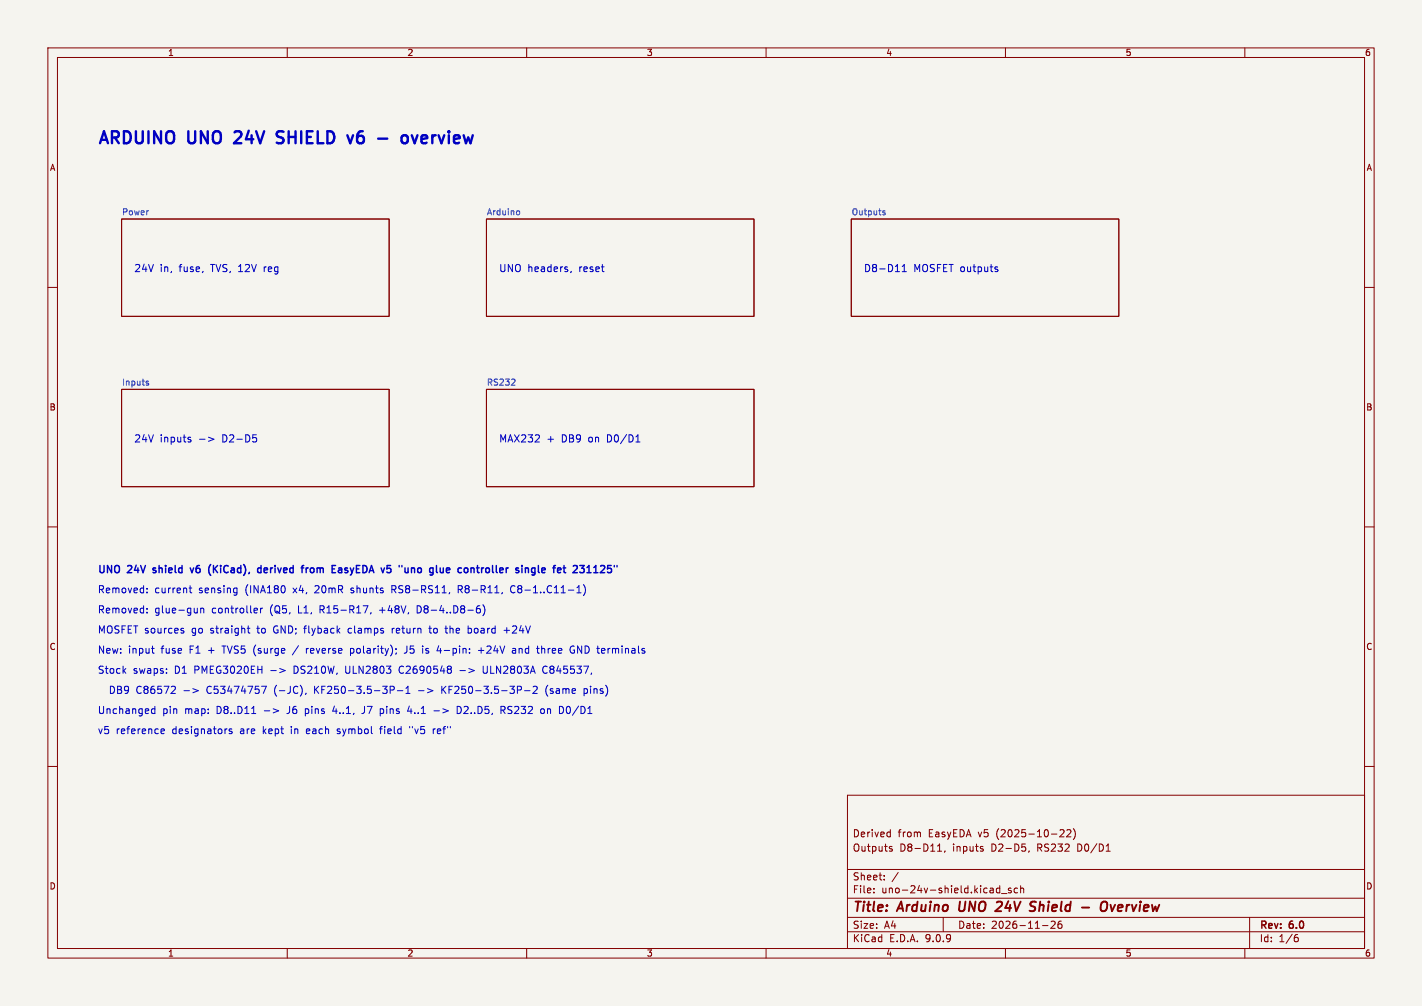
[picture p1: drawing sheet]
<svg xmlns="http://www.w3.org/2000/svg" width="297mm" height="210mm" viewBox="0 0 297 210" stroke-linecap="round" stroke-linejoin="round" font-family="sans-serif">
<path d="M0 0h297v210h-297z" fill="#f5f4ef" stroke="#f5f4ef" stroke-width=".21"/>
<g fill="none" stroke="#840000" stroke-width=".21">
<path d="M10 10h277v190h-277zM12 12h273v186h-273zM60 10v2M110 10v2M160 10v2M210 10v2M260 10v2M25.4 45.7h55.9v20.3h-55.9zM101.6 45.7h55.9v20.3h-55.9zM177.8 45.7h55.9v20.3h-55.9zM10 60h2M285 60h2"/>
<path d="M25.4 81.3h55.9v20.3h-55.9zM101.6 81.3h55.9v20.3h-55.9zM10 110h2M285 110h2M10 160h2M177 166h108v32h-108zM185.5 173.7l.5 .1M186 177.2l.3 .1 .1 .2-.2 .2h-.3M186 176.7l.3 .1M186 173.2v1.5M186 174.6l-.5 .1M195.8 177.7h.9"/>
<path d="M196.1 176.4l.1-.2v1.5M197.4 177.6l-.2 .3M205.2 177.2l.2 .2-.2 .3M205.2 176.7l.1 .1M215 177.6l-.2 .3M221.4 173.3l.6-.1 .2 .4-.9 1.1h.9M222.8 173.3l.6-.1 .3 .4-1 1.1h1M224.2 173a1.72 1.72 0 0 1 0 2.3M231 177.7h.9M285 160h2M60 198v2M110 198v2"/>
<path d="M160 198v2M177 194.5h108M177 191.5h108M177 187.5h108M177 181.5h108M182.5 186.3v.1M182.5 185.5v.1M184.7 183.6v.1M184.7 182.8v.1M187.6 182.1l-1.3 2M197 191.5v3M208.2 186.3h.6"/>
<path d="M208.2 185.5h.6M208.8 184.9v1.5M209.2 186.5h1.1M210 198v2M211.2 185.5l-.4-.1-.2 .2 .1 .2 .5 .2v.3h-.6M212.5 185.5l-.4-.1-.3 .3 .2 .6h.5M213.2 185.5l.2-.1 .3 .1 .1 .9M213.2 184.9v1.5M217.7 193.2h1.2M219.5 192.4l.6-.1 .3 .4-.9 1.1h.9M221.7 192.3l-.5 .1a1.01 1.01 0 0 0 0 1.4l.5-.1 .1-.5-.3-.3h-.4l-.1 .3M260 198v2"/>
<path d="M261 191.5v6.5M270.6 195.7h.4l.2 .3-.1 .5-.5 .1M271 195.1l-.4 .1"/>
</g>
<path d="M200.5 188.2l-.2 1.6 .3 .4M209 188.2l-.7 .1M209.2 189.1l-1.3 1.1h1.2M215.6 188.2l.8 .1M215.9 189.3l.3 .3-.2 .5M226 189.4h1.5M229.9 189.5v-.6a.71 .71 0 0 1 .5-.7 .71 .71 0 0 1 .8 .3l-.1 1.4M231.9 188.9l.4 1.3 .6-1.3" fill="none" stroke="#840000" stroke-width=".4"/>
<path d="M108.1 44l.4 .2v.5l-.4 .1M184.4 44.1h.5M184.4 44.4l.5 .2v.2h-.4M30.7 80h.3l.1 .2-.5 .2M30.7 79.6h.3M107.5 79.3v.4M106.8 80.4h.8" fill="none" stroke="#006464" stroke-width=".21"/>
<g fill="none" stroke="#0000c2" stroke-width=".21">
<path d="M119.3 56.6l-.1 .3M187 56.7h.9M188.4 56.7h.9M188.4 55.6l.5-.4v1.5M208 56.2l.4 .1v.2l-.2 .2h-.3M208 55.7l.4 .1M39.5 91.8h.3l.1 .3-.2 .2h-.3M39.5 91.3h.3M41.7 91.7h1.1M43.5 91.3l1.2 .4-1.2 .4M52.8 90.8h.7M53 91.3h.3l.3 .3-.1 .6-.5 .1"/>
<path d="M132.8 92.3h.9M30.7 123.6v.2M30.7 122.8v.2M30.7 127v.2M30.7 127.8v.2M31.6 135.4h.6M31.9 136.3l.3 .1M34.8 139.6v.2M38 131.7h.3l.1 .2-.2 .3h-.3M38 131.2h.3M39.5 122.8h.6M39.7 122.3v1.2l.4 .3"/>
<path d="M41.2 127v1M41.2 127.8l-.4 .2M41.9 127.1l.2-.1h.4l.1 1M41.9 127v1M49.3 122.8h.2M49.5 122.8v1.2l-.2 .2M49.5 123.7l-.2 .1M51.6 131.2h.6M51.8 130.7v1.2l.4 .3M53.6 127l.2 .3-.7 .2M53.7 127.9l-.1 .1M54.4 127v1"/>
<path d="M54.8 127l-.4 .2M56.6 140h1.1M58.4 139.6l1.2 .4-1.2 .4M62.3 134.8l-1.2 1.9M64 135.4v1M64.3 135.4l-.3 .2M72.8 131.3v.7M73.2 136.3l.4 .1M73.2 135.4v1.5M73.6 135.4h-.4M75.8 126.5h1l-.6 1.5M77.5 127.9l-.2 .3"/>
<path d="M81.8 123h.6M81.9 131.2v1M82.2 131.2l-.3 .2M82.4 122.3h-.6v1.5M82.7 135.4v.2M82.8 136.3l-.1 .2M83.5 139.3l-.2 .4 .2 .6M85 135.9a.48 .48 0 0 1-.6 .5M87.5 126.5h-.4v1.5h.4M88.9 136.3l.2 .1M89 135.4v.4M89.6 131.2h.5"/>
<path d="M89.8 130.7v1.2l.3 .3M91.3 135.9h.9M92 135.4v1M92.9 131.2h.6M93.1 131.9l.4 .3M93.9 123.7l-.1 .3M95.7 123h.6M96.1 140h1.1M96.3 122.3h-.6v1.5M97.8 131.2h.4l.3 .2M98.5 131.9l-.3 .3-.4-.1M99.9 135.8h1.2"/>
<path d="M100.2 126.5h-.4a1.01 1.01 0 0 0 0 1.5l.5-.2v-.5l-.2-.3-.5 .1-.1 .2M100.5 135.2v1.2M100.8 126.2a1.72 1.72 0 0 1 0 2.3M100.9 139.1v1.2l.3 .3h.3M104.9 123.7l-.1 .3M105.3 131.6h1.1M105.8 131v1.2M107.1 135.4h.5l.1 1M107.1 136.3h.6M107.1 122.3a.81 .81 0 0 0-.5 .7 .81 .81 0 0 0 .5 .8M107.7 135.7l-.6 .2M113.1 134.9v1.5"/>
<path d="M113.6 135.4l-.5 .1M114 139.1a.76 .76 0 0 0-.7 .7 .76 .76 0 0 0 .7 .8M119.6 134.9h.3M119.7 135.7h.3v.5l-.4 .2M120.5 123.8h.8M120.5 122.7l.4-.4v1.5M121.8 122a1.72 1.72 0 0 1 0 2.3M32.3 147.5v1.5M32.3 148h-.4l-.3 .2 .2 .7h.5M33.6 152.9l.2 .3 .5-.1M33.6 152.4l.2-.2h.3l.2 .2v.1l-.7 .2M34.8 140.4v.2"/>
<path d="M35.7 144.8h.9M36.6 143.4v.5M38.4 144.2h1.2M40.3 143.8l1.1 .4-1.1 .4M48.4 152.2h-.3l-.3 .2 .1 .2 .5 .1v.4h-.6M52.6 149h.8M54.6 143.3h1l-.6 1.5M55.2 148.4h1.1M57.1 148l1.1 .4-1.1 .4M63.9 144.7l-.1 .3M65.7 143.3v1.5M66.6 143.3l-.9 .8"/>
<path d="M69.8 147.4l-.3 1.1h.9M70.4 153.1l.2 .1M70.5 152.2v.4M75.9 148.9l-.3 .1M79.3 152.2h.5M79.4 148.9l.4 .1M79.4 148v1.5M79.7 151.7l-.2 .2v1.3M79.8 148h-.4M81.5 143.3h.6l.2 .2-.1 .5h-.7M83 144.2h1.1M84.8 144.8h.8"/>
<path d="M84.8 143.7l.4-.4v1.5M85.5 147.4l-.4 1.1h1M85.6 151.7v.2M87.4 144.2h1.2M90.5 152.2v1M90.6 148.4h1.2M90.9 152.2l-.4 .2M92.3 143.3v1.5M92.5 143.9l.6 .9M93.1 143.3l-.8 .8M95.5 147.5a.76 .76 0 0 1 .9 .7 .76 .76 0 0 1-.9 .8zM104.6 148.2h.7l.2-.2-.1-.4-.8-.1v1.5"/>
<path d="M105 148.2l.5 .8M108.6 143.3l.3 .2-.1 .4-.2 .1M109.6 144.2h1.1M111.3 143.4l.6-.1 .3 .4-.9 1.1h.9M113.2 148h.4l.1 .2-.1 .6-.4 .2M114.4 143a1.72 1.72 0 0 0 0 2.3M117.6 147.8v.8M122 143.8v1.5M122 143.8h.4l.3 .2M122.7 144.5l-.3 .3-.4-.1"/>
</g>
<g fill="none" stroke="#0000c2" stroke-width=".3">
<path d="M31.9 119.5l.2 .1M32 118.6v.4M39.7 118.6l.4 1 .3-1M44.6 118.1v1.5M45.4 118.1l-.8 .8M53.9 119.5h.6M53.9 118.6h.6M54.5 118.1v1.5M55.7 118.6h-.3l-.2 .2v.7l.5 .1M55.9 118.9l-.7 .2M64.2 118.6h.2M65.4 118.6h-.3l-.3 .2 .1 .7h.5"/>
<path d="M72 119.5h.6M72.6 118.6h-.4l-.2 .2 .1 .2 .5 .1M87.9 118.6h-.4l-.3 .2 .2 .7h.5M93.7 118.6l.2 .3-.7 .2M93.9 119.5l-.2 .1M100.6 118.6v1M101 118.6l-.4 .2M112.4 118.1v1.2l.3 .3M113.8 118.6h-.4l-.2 .2v.7h.6M113.9 118.9l-.7 .2M121.1 118.1h.9l-.5 .5 .4 .2v.6l-.2 .2-.6-.2M126 118.1l.3 .2-.1 .4-.8 .9h.9"/>
<path d="M126.9 119.4l.2 .2M127.7 118.1h-.8v.7l.2-.2"/>
</g>
<path d="M49.1 27.5l-.1 .1M50.3 28.5l-1.4 1.4h1.5M57.8 29.8l.3 .1 .9-.1M59.2 27.5l-.9-.1a.61 .61 0 0 0-.5 .6 .61 .61 0 0 0 .5 .6l.7 .2M74.7 28l-.1 .5 .1 1.2M74.7 28.6l-.1 .2M79 28.9h1.9M86 28.2l.6 1.7 .6-1.7" fill="none" stroke="#0000c2" stroke-width=".5"/>
<g font-size="3.5" fill="#0000c2">
<text x="20.3" y="30.2">ARDUINO</text>
<text x="39.4" y="30.2">UNO</text>
<text x="50.2" y="30.2">24V</text>
<text x="60" y="30.2">SHIELD</text>
<text x="75.9" y="30.2">v6</text>
<text x="83.1" y="30.2">-</text>
<text x="89.1" y="30.2">overview</text>
</g>
<g font-size="2.8" fill="#840000">
<text x="178" y="190.9">Title:</text>
<text x="187.7" y="190.9">Arduino</text>
<text x="201.1" y="190.9">UNO</text>
<text x="209.7" y="190.9">24V</text>
<text x="217.6" y="190.9">Shield</text>
<text x="229.1" y="190.9">-</text>
<text x="233.9" y="190.9">Overview</text>
</g>
<g font-size="2.1" fill="#0000c2">
<text x="27.9" y="56.9">24V</text>
<text x="33.4" y="56.9">in,</text>
<text x="37.5" y="56.9">fuse,</text>
<text x="44.2" y="56.9">TVS, 12V</text>
<text x="55.5" y="56.9">reg</text>
<text x="104.1" y="56.9">UNO headers,</text>
<text x="121" y="56.9">reset</text>
<text x="180.3" y="56.9">D8-D11</text>
<text x="190.8" y="56.9">MOSFET outputs</text>
<text x="27.9" y="92.5">24V</text>
<text x="33.4" y="92.5">inputs</text>
<text x="46.6" y="92.5">D2-D5</text>
<text x="104.1" y="92.5">MAX232</text>
<text x="114.2" y="92.5">+</text>
<text x="117.3" y="92.5">DB9</text>
<text x="123" y="92.5">on</text>
<text x="127.1" y="92.5">D0/D1</text>
<text x="20.3" y="119.8">UNO</text>
<text x="26.8" y="119.8">24V</text>
<text x="32.7" y="119.8">shield</text>
<text x="41.1" y="119.8">v6</text>
<text x="45.4" y="119.8">(KiCad),</text>
<text x="56.3" y="119.8">derived</text>
<text x="66.1" y="119.8">from</text>
<text x="73" y="119.8">EasyEDA</text>
<text x="84" y="119.8">v5</text>
<text x="88.3" y="119.8">&quot;uno</text>
<text x="95.2" y="119.8">glue</text>
<text x="101.8" y="119.8">controller</text>
<text x="114.4" y="119.8">single</text>
<text x="122.9" y="119.8">fet</text>
<text x="127.6" y="119.8">231125&quot;</text>
<text x="20.3" y="124">Removed:</text>
<text x="32.3" y="124">current</text>
<text x="41.6" y="124">sensing</text>
<text x="51.4" y="124">(INA180</text>
<text x="61.5" y="124">x4,</text>
<text x="66.2" y="124">20mR</text>
<text x="73.8" y="124">shunts</text>
<text x="82.5" y="124">RS8-RS11,</text>
<text x="96.5" y="124">R8-R11,</text>
<text x="107.7" y="124">C8-1..C11-1)</text>
<text x="20.3" y="128.2">Removed:</text>
<text x="32.3" y="128.2">glue-gun</text>
<text x="44.3" y="128.2">controller</text>
<text x="56.5" y="128.2">(Q5,</text>
<text x="62.5" y="128.2">L1,</text>
<text x="67.2" y="128.2">R15-R17,</text>
<text x="79.8" y="128.2">+48V,</text>
<text x="87.8" y="128.2">D8-4..D8-6)</text>
<text x="20.3" y="132.4">MOSFET sources</text>
<text x="20.3" y="136.6">New:</text>
<text x="26.8" y="136.6">input</text>
<text x="33.7" y="136.6">fuse</text>
<text x="39.7" y="136.6">F1</text>
<text x="40.1" y="132.4">go</text>
<text x="43.7" y="136.6">+</text>
<text x="44.1" y="132.4">straight</text>
<text x="46.9" y="136.6">TVS5 (surge</text>
<text x="54" y="132.4">to</text>
<text x="57.5" y="132.4">GND; flyback</text>
<text x="64.8" y="136.6">reverse</text>
<text x="73.4" y="132.4">clamps</text>
<text x="74.2" y="136.6">polarity);</text>
<text x="82.7" y="132.4">return</text>
<text x="85.7" y="136.6">J5</text>
<text x="89.5" y="136.6">is</text>
<text x="90.7" y="132.4">to</text>
<text x="92.8" y="136.6">4-pin:</text>
<text x="94.2" y="132.4">the</text>
<text x="99" y="132.4">board</text>
<text x="101.5" y="136.6">+24V</text>
<text x="106.7" y="132.4">+24V</text>
<text x="108.8" y="136.6">and</text>
<text x="114.2" y="136.6">three</text>
<text x="121.2" y="136.6">GND terminals</text>
<text x="20.3" y="140.8">Stock</text>
<text x="27.8" y="140.8">swaps:</text>
<text x="36.5" y="140.8">D1</text>
<text x="40.7" y="140.8">PMEG3020EH</text>
<text x="61.7" y="140.8">DS210W,</text>
<text x="72.7" y="140.8">ULN2803</text>
<text x="84.1" y="140.8">C2690548</text>
<text x="96.9" y="140.8">-&gt;</text>
<text x="101.9" y="140.8">ULN2803A</text>
<text x="114.5" y="140.8">C845537,</text>
<text x="20.3" y="149.2">Unchanged</text>
<text x="22.9" y="145">DB9</text>
<text x="28.6" y="145">C86572</text>
<text x="33.9" y="149.2">pin</text>
<text x="38.6" y="149.2">map:</text>
<text x="43.6" y="145">C53474757</text>
<text x="45.4" y="149.2">D8..D11</text>
<text x="57.8" y="145">(-JC),</text>
<text x="60.4" y="149.2">J6</text>
<text x="64.3" y="149.2">pins</text>
<text x="66.3" y="145">KF250-3.5-3P-1</text>
<text x="70.2" y="149.2">4..1,</text>
<text x="76.5" y="149.2">J7</text>
<text x="80.4" y="149.2">pins</text>
<text x="86.3" y="149.2">4..1</text>
<text x="88.2" y="145">-&gt;</text>
<text x="91.9" y="149.2">-&gt;</text>
<text x="93.2" y="145">KF250-3.5-3P-2</text>
<text x="96.9" y="149.2">D2..D5,</text>
<text x="106.2" y="149.2">RS232</text>
<text x="114.7" y="149.2">on</text>
<text x="115.1" y="145">(same</text>
<text x="118.7" y="149.2">D0/D1</text>
<text x="123.3" y="145">pins)</text>
<text x="20.3" y="153.4">v5</text>
<text x="24.2" y="153.4">reference</text>
<text x="36" y="153.4">designators</text>
<text x="50.3" y="153.4">are</text>
<text x="55.2" y="153.4">kept</text>
<text x="61.2" y="153.4">in</text>
<text x="64.5" y="153.4">each</text>
<text x="71.1" y="153.4">symbol</text>
<text x="80.3" y="153.4">field</text>
<text x="86.6" y="153.4">&quot;v5</text>
<text x="91.6" y="153.4">ref&quot;</text>
</g>
<g font-size="2.1" fill="#840000">
<text x="178" y="178">Outputs</text>
<text x="178" y="175">Derived</text>
<text x="187.5" y="175">from</text>
<text x="187.9" y="178">D8-D11,</text>
<text x="194" y="175">EasyEDA</text>
<text x="199" y="178">inputs</text>
<text x="204.5" y="175">v5</text>
<text x="207.2" y="178">D2-D5,</text>
<text x="208.3" y="175">(2025-10-22)</text>
<text x="216.9" y="178">RS232</text>
<text x="225.4" y="178">D0/D1</text>
<text x="178" y="184">Sheet:</text>
<text x="178" y="186.7">File:</text>
<text x="184.1" y="186.7">uno-24v-shield.kicad_sch</text>
<text x="178" y="196.9">KiCad</text>
<text x="178" y="194.1">Size:</text>
<text x="184.7" y="194.1">A4</text>
<text x="185.7" y="196.9">E.D.A.</text>
<text x="193.3" y="196.9">9.0.9</text>
<text x="200" y="194.1">Date:</text>
<text x="207" y="194.1">2026-11-26</text>
<text x="263" y="194.3">Rev:</text>
<text x="263" y="196.9">Id:</text>
<text x="267.1" y="196.9">1/6</text>
<text x="269.4" y="194.3">6.0</text>
</g>
<g font-size="1.8" fill="#840000">
<text x="35" y="11.9">1</text>
<text x="85" y="11.9">2</text>
<text x="135" y="11.9">3</text>
<text x="185" y="11.9">4</text>
<text x="235" y="11.9">5</text>
<text x="285" y="11.9">6</text>
<text x="10.3" y="35.9">A</text>
<text x="285.3" y="35.9">A</text>
<text x="10.3" y="85.9">B</text>
<text x="285.3" y="85.9">B</text>
<text x="10.3" y="135.9">C</text>
<text x="285.3" y="135.9">C</text>
<text x="10.3" y="185.9">D</text>
<text x="285.3" y="185.9">D</text>
<text x="35" y="199.9">1</text>
<text x="85" y="199.9">2</text>
<text x="135" y="199.9">3</text>
<text x="185" y="199.9">4</text>
<text x="235" y="199.9">5</text>
<text x="285" y="199.9">6</text>
</g>
<g font-size="1.8" fill="#006464">
<text x="25.4" y="45">Power</text>
<text x="101.6" y="45">Arduino</text>
<text x="177.8" y="45">Outputs</text>
<text x="25.4" y="80.6">Inputs</text>
<text x="101.6" y="80.6">RS232</text>
</g>
</svg>
